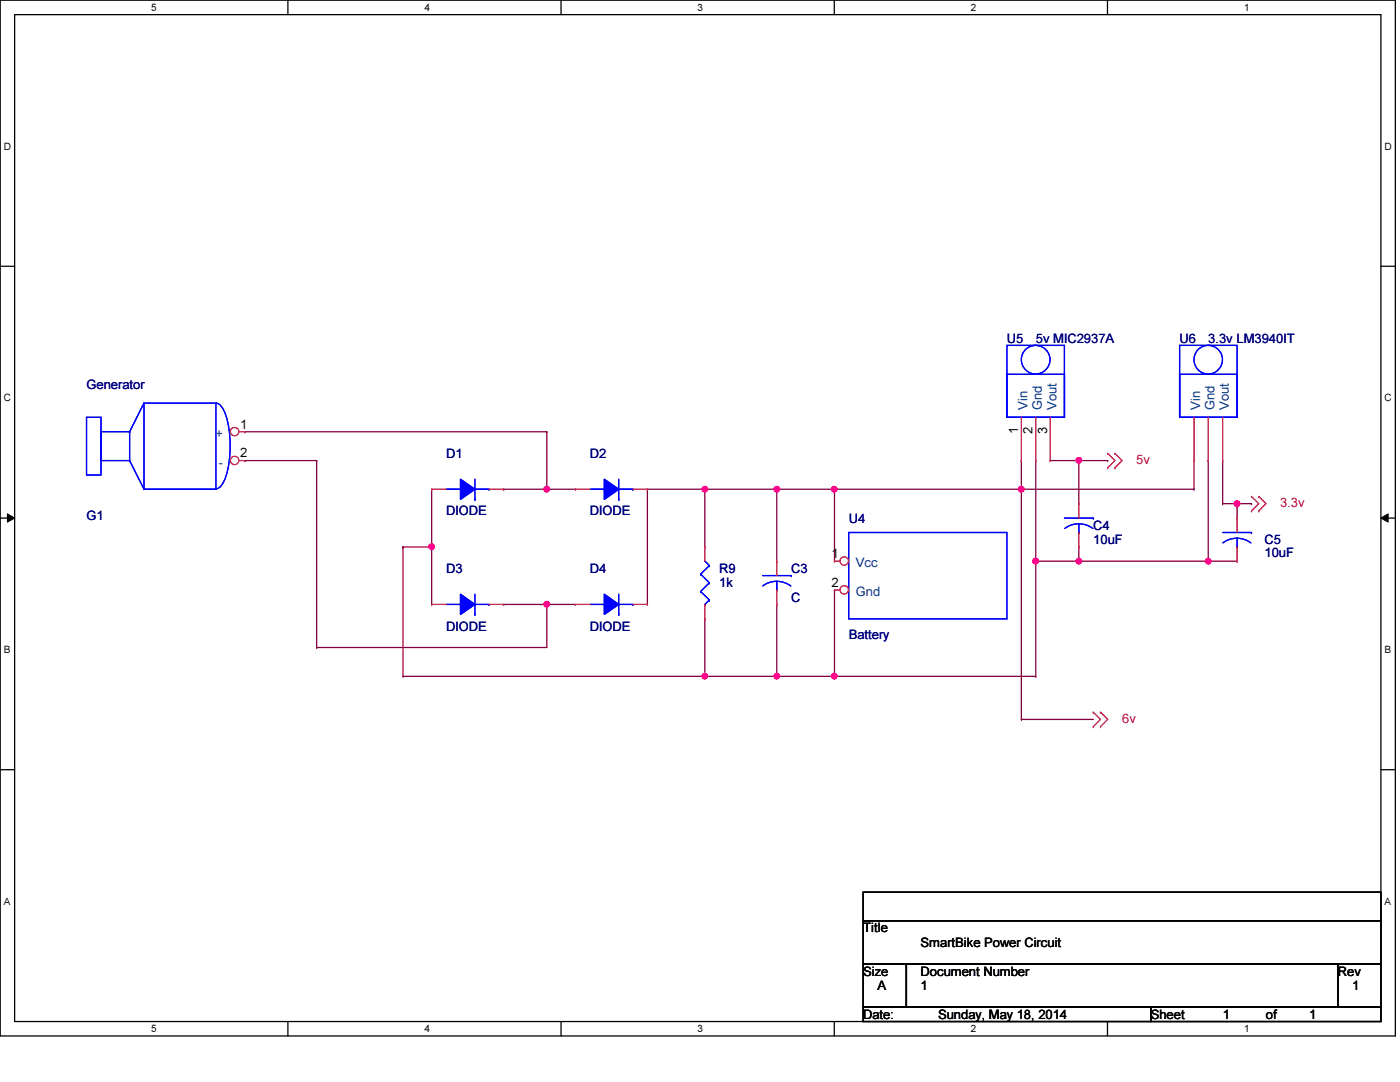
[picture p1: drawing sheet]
<svg xmlns="http://www.w3.org/2000/svg" width="279mm" height="216mm" viewBox="0 0 279 216" stroke-linecap="round" stroke-linejoin="round" font-family="sans-serif">
<path d="M0 0h278.5v206.7h-278.5zM2.9 2.9h272.7v200.9h-272.7z" fill="none" stroke="#000" stroke-width=".25"/>
<g fill="#fff">
<path d="M30.2 .3h1.1v2.3h-1.1z"/>
<path d="M30.2 204.1h1.1v2.3h-1.1z"/>
</g>
<path d="M57.4 0v2.9M57.4 203.8v2.9" fill="none" stroke="#000" stroke-width=".25"/>
<g fill="#fff">
<path d="M84.7 .3h1.1v2.3h-1.1z"/>
<path d="M84.7 204.1h1.1v2.3h-1.1z"/>
</g>
<path d="M112 0v2.9M112 203.8v2.9" fill="none" stroke="#000" stroke-width=".25"/>
<g fill="#fff">
<path d="M139.2 .3h1.1v2.3h-1.1z"/>
<path d="M139.2 204.1h1.1v2.3h-1.1z"/>
</g>
<path d="M166.5 0v2.9M166.5 203.8v2.9" fill="none" stroke="#000" stroke-width=".25"/>
<g fill="#fff">
<path d="M193.8 .3h1.1v2.3h-1.1z"/>
<path d="M193.8 204.1h1.1v2.3h-1.1z"/>
</g>
<path d="M221 0v2.9M221 203.8v2.9" fill="none" stroke="#000" stroke-width=".25"/>
<g fill="#fff">
<path d="M248.3 .3h1.1v2.3h-1.1z"/>
<path d="M248.3 204.1h1.1v2.3h-1.1z"/>
<path d="M.8 28h1.4v2.3h-1.4z"/>
<path d="M276.3 28h1.4v2.3h-1.4z"/>
<path d="M.8 78.2h1.4v2.3h-1.4z"/>
<path d="M276.3 78.2h1.4v2.3h-1.4z"/>
</g>
<path d="M0 53.1h2.9M275.6 53.1h2.9" fill="none" stroke="#000" stroke-width=".25"/>
<g fill="#fff">
<path d="M.8 128.5h1.3v2.2h-1.3z"/>
<path d="M276.3 128.5h1.3v2.2h-1.3z"/>
</g>
<path d="M0 103.4h2.9M275.6 103.4h2.9" fill="none" stroke="#000" stroke-width=".25"/>
<path d="M1.5 102.5l1.4 .9-1.4 .8zM275.6 103.4l1.4-.9v1.7z" fill="#000"/>
<path d="M1.5 102.5l1.4 .9-1.4 .8zM275.6 103.4l1.4-.9v1.7z" fill="none" stroke="#000" stroke-width=".2"/>
<g fill="#fff">
<path d="M.8 178.7h1.3v2.2h-1.3z"/>
<path d="M276.3 178.7h1.3v2.2h-1.3z"/>
</g>
<path d="M0 153.6h2.9M275.6 153.6h2.9" fill="none" stroke="#000" stroke-width=".25"/>
<path d="M100.5 97.6h.1M100.5 97.6h8.6" fill="none" stroke="#800040" stroke-width=".25"/>
<circle cx="109.1" cy="97.6" r=".56" fill="#f0f"/>
<circle cx="109.1" cy="97.6" r=".56" fill="none" stroke="#f0f" stroke-width=".25"/>
<path d="M100.5 120.6h.1M100.5 120.6h8.6" fill="none" stroke="#800040" stroke-width=".25"/>
<circle cx="109.1" cy="120.6" r=".56" fill="#f0f"/>
<circle cx="109.1" cy="120.6" r=".56" fill="none" stroke="#f0f" stroke-width=".25"/>
<path d="M86.1 97.6h.1M86.1 97.6v11.5" fill="none" stroke="#800040" stroke-width=".25"/>
<circle cx="86.1" cy="109.1" r=".56" fill="#f0f"/>
<circle cx="86.1" cy="109.1" r=".56" fill="none" stroke="#f0f" stroke-width=".25"/>
<g fill="none" stroke="#800040" stroke-width=".25">
<path d="M48.9 86.1h.1M48.9 91.9h.1M48.9 86.1h60.2M48.9 91.9h14.3M63.2 91.9h.1M63.2 91.9v37.3M109.1 86.1h.1M109.1 97.6h.1M109.1 86.1v11.5M109.1 97.6h5.8M129.2 97.6h.1M129.2 97.6v23"/>
<path d="M129.2 97.6h11.5M80.4 109.1h.1M80.4 109.1v25.9M80.4 109.1h5.7M86.1 109.1h.1M86.1 109.1v11.5M63.2 129.2h.1M80.4 135h.1M80.4 135h74.6M109.1 120.6h.1M109.1 120.6v8.6h-45.9M109.1 120.6h5.8"/>
<path d="M140.7 123.5h.1M140.7 135h.1M140.7 123.5v11.5"/>
</g>
<circle cx="155" cy="134.9" r=".56" fill="#f0f"/>
<circle cx="155" cy="134.9" r=".56" fill="none" stroke="#f0f" stroke-width=".25"/>
<circle cx="140.7" cy="134.9" r=".56" fill="#f0f"/>
<circle cx="140.7" cy="134.9" r=".56" fill="none" stroke="#f0f" stroke-width=".25"/>
<path d="M155 97.6h.1M155 97.6v14.4M155 120.6h.1M155 120.6v14.4h11.5M166.5 135h.1" fill="none" stroke="#800040" stroke-width=".25"/>
<circle cx="155" cy="97.6" r=".56" fill="#f0f"/>
<circle cx="155" cy="97.6" r=".56" fill="none" stroke="#f0f" stroke-width=".25"/>
<path d="M140.7 97.6h.1M140.7 97.6v11.5M155 97.6h11.5M166.5 97.6h.1" fill="none" stroke="#800040" stroke-width=".25"/>
<circle cx="140.7" cy="97.6" r=".56" fill="#f0f"/>
<circle cx="140.7" cy="97.6" r=".56" fill="none" stroke="#f0f" stroke-width=".25"/>
<path d="M140.7 97.6h.1M140.7 97.6h14.3M203.8 91.9h.1M203.8 91.9v5.7M206.7 91.9v20.1M206.7 112h.1" fill="none" stroke="#800040" stroke-width=".25"/>
<circle cx="206.7" cy="112" r=".56" fill="#f0f"/>
<circle cx="206.7" cy="112" r=".56" fill="none" stroke="#f0f" stroke-width=".25"/>
<path d="M238.3 91.9h.1M238.3 91.9v5.7M241.1 91.9h.1M241.1 91.9v20.1" fill="none" stroke="#800040" stroke-width=".25"/>
<circle cx="241.1" cy="112" r=".56" fill="#f0f"/>
<circle cx="241.1" cy="112" r=".56" fill="none" stroke="#f0f" stroke-width=".25"/>
<path d="M203.8 97.6h34.5M238.3 97.6h.1M244 91.9v8.6M206.7 112h.1M206.7 112v23M244 100.5h.1M244 100.5h5.8M246.9 100.5h.1M246.9 100.5v2.9M249.8 100.5h.1" fill="none" stroke="#800040" stroke-width=".25"/>
<circle cx="246.9" cy="100.5" r=".56" fill="#f0f"/>
<circle cx="246.9" cy="100.5" r=".56" fill="none" stroke="#f0f" stroke-width=".25"/>
<path d="M206.7 112h8.6M215.3 112h.1M241.1 112h5.8M246.9 112h.1" fill="none" stroke="#800040" stroke-width=".25"/>
<circle cx="215.3" cy="112" r=".56" fill="#f0f"/>
<circle cx="215.3" cy="112" r=".56" fill="none" stroke="#f0f" stroke-width=".25"/>
<path d="M203.8 97.6h.1M203.8 97.6v46" fill="none" stroke="#800040" stroke-width=".25"/>
<circle cx="203.8" cy="97.6" r=".56" fill="#f0f"/>
<circle cx="203.8" cy="97.6" r=".56" fill="none" stroke="#f0f" stroke-width=".25"/>
<path d="M166.5 97.6h.1M166.5 97.6v14.4M203.8 143.6h.1M203.8 143.6h14.4" fill="none" stroke="#800040" stroke-width=".25"/>
<circle cx="166.5" cy="97.6" r=".56" fill="#f0f"/>
<circle cx="166.5" cy="97.6" r=".56" fill="none" stroke="#f0f" stroke-width=".25"/>
<path d="M166.5 97.6h37.3M203.8 97.6h.1M166.5 117.7v17.3M166.5 135h.1M166.5 135h40.2M206.7 135h.1" fill="none" stroke="#800040" stroke-width=".25"/>
<circle cx="166.5" cy="134.9" r=".56" fill="#f0f"/>
<circle cx="166.5" cy="134.9" r=".56" fill="none" stroke="#f0f" stroke-width=".25"/>
<path d="M209.6 91.9h5.7M215.3 91.9h.1M215.3 112h.1M215.3 109.1v2.9M215.3 112h25.8M241.1 112h.1" fill="none" stroke="#800040" stroke-width=".25"/>
<circle cx="215.3" cy="91.9" r=".56" fill="#f0f"/>
<circle cx="215.3" cy="91.9" r=".56" fill="none" stroke="#f0f" stroke-width=".25"/>
<path d="M221.1 91.9h.1M221.1 91.9h-5.8v8.6M215.3 100.5h.1" fill="none" stroke="#800040" stroke-width=".25"/>
<g fill="none" stroke="#f00" stroke-width=".25">
<path d="M203.8 91.9h.1M203.8 83.3v8.6M206.7 91.9h.1M206.7 83.3v8.6M209.6 91.9h.1M209.6 83.3v8.6M221.1 93.3h.1M221.1 90.5h.1M221.1 90.5l1.4 1.4-1.4 1.4M222.5 93.3h.1M222.5 90.5h.1M222.5 90.5l1.4 1.4-1.4 1.4"/>
<path d="M249.8 99.1h.1M249.8 99.1l1.4 1.4-1.4 1.4M251.2 99.1h.1M251.2 99.1l1.4 1.4-1.4 1.4M249.8 101.9h.1M251.2 101.9h.1M218.2 145h.1M218.2 142.1h.1M218.2 142.1l1.4 1.5-1.4 1.4M219.6 145h.1M219.6 142.1h.1M219.6 142.1l1.5 1.5-1.5 1.4"/>
</g>
<path d="M172.3 178h103.3v5.7h-103.3zM172.3 183.7h103.3v8.7h-103.3zM172.3 192.4h8.6v8.6h-8.6zM180.9 192.4h86.1v8.6h-86.1zM267 192.4h8.6v8.6h-8.6zM172.3 201h57.4v2.8h-57.4zM229.7 201h45.9v2.8h-45.9z" fill="none" stroke="#000" stroke-width=".25"/>
<g fill="none" stroke="#00f" stroke-width=".25">
<path d="M201 68.9h11.4v14.4h-11.4zM201 74.7h11.4v8.6h-11.4zM123.5 118.6v4M117.7 120.6h2.9M120.6 120.6h.1M123.5 122.6h.1M123.5 120.6h2.8M126.3 120.6h.1"/>
<circle cx="206.7" cy="71.8" r="2.86"/>
</g>
<path d="M120.6 118.6l2.9 2-2.9 2z" fill-rule="evenodd" fill="#00f"/>
<path d="M120.6 118.6l2.9 2-2.9 2zM123.5 118.6v4M117.7 120.6h2.9M120.6 120.6h.1M123.5 122.6h.1M123.5 120.6h2.8M126.3 120.6h.1" fill="none" stroke="#00f" stroke-width=".25"/>
<path d="M120.6 118.6l2.9 2-2.9 2z" fill-rule="evenodd" fill="#00f"/>
<g fill="none" stroke="#00f" stroke-width=".25">
<path d="M235.4 68.9h11.5v14.4h-11.5zM235.4 74.7h11.5v8.6h-11.5zM17.3 83.3h2.9v11.5h-2.9zM20.2 86.1h5.7v5.8h-5.7zM25.9 91.9h.1M25.9 86.1h.1M25.9 91.9l2.8 5.7M28.7 80.4h14.4v17.2h-14.4zM28.7 80.4l-2.8 5.7M43.1 80.4a2.26 2.26 0 0 1 1.7 1.7 21 21 0 0 1 0 13.8 2.26 2.26 0 0 1-1.7 1.6M120.6 118.6l2.9 2-2.9 2zM139.8 114.6h.1"/>
<path d="M139.8 118h.1M139.8 114.6l1.8 1.7M139.8 118l1.8 1.7M140.7 112l.9 .9M141.6 112.9h.1M141.6 116.3h.1M141.6 119.7h.1M141.6 112.9l-1.8 1.7M141.6 116.3l-1.8 1.7M141.6 119.7l-.9 .9M212.4 103.4h5.8M215.3 106.3h.1"/>
<path d="M215.3 104.5l1.5 .2 1.3 .8M215.3 104.5l-1.5 .2-1.3 .8M215.3 104.5v1.8M218.2 103.4h.1M140.7 120.6h.1"/>
<circle cx="241.1" cy="71.8" r="2.85"/>
</g>
<g fill="none" stroke="#f00" stroke-width=".25">
<path d="M238.3 91.9h.1M238.3 83.3v8.6M241.1 91.9h.1M241.1 83.3v8.6M244 91.9h.1M244 83.3v8.6M140.7 109.1h.1M140.7 109.1v2.9M215.3 100.5h.1M215.3 109.1h.1M215.3 100.5v2.9M215.3 106.3v2.8"/>
<path d="M114.9 120.6h.1M114.9 120.6h2.8M126.3 120.6h2.9M129.2 120.6h.1M140.7 123.5h.1M140.7 120.6v2.9"/>
</g>
<circle cx="46.8" cy="86.1" r=".84" fill="#fff"/>
<g fill="none" stroke="#f00" stroke-width=".25">
<path d="M47.7 86.1h1.2M48.9 86.1h.1"/>
<circle cx="46.8" cy="86.1" r=".84"/>
</g>
<circle cx="46.8" cy="91.9" r=".84" fill="#fff"/>
<g fill="none" stroke="#f00" stroke-width=".25">
<path d="M47.7 91.9h1.2M48.9 91.9h.1"/>
<circle cx="46.8" cy="91.9" r=".84"/>
</g>
<path d="M89 97.6h2.9M91.9 97.6h.1M94.8 99.7h.1M94.8 95.6v4.1M94.8 97.6h2.8M97.6 97.6h.1" fill="none" stroke="#00f" stroke-width=".25"/>
<path d="M91.9 95.6l2.9 2-2.9 2.1z" fill-rule="evenodd" fill="#00f"/>
<path d="M89 97.6h2.9M91.9 95.6l2.9 2-2.9 2.1zM91.9 97.6h.1M94.8 99.7h.1M94.8 95.6v4.1M94.8 97.6h2.8M97.6 97.6h.1" fill="none" stroke="#00f" stroke-width=".25"/>
<path d="M91.9 95.6l2.9 2-2.9 2.1z" fill-rule="evenodd" fill="#00f"/>
<g fill="none" stroke="#00f" stroke-width=".25">
<path d="M91.9 95.6l2.9 2-2.9 2.1zM117.7 97.6h2.9M120.6 97.6h.1M123.5 99.7h.1M123.5 95.6v4.1M123.5 97.6h2.8M126.3 97.6h.1M152.2 114.9h5.7M155 117.7h.1M155 116l1.5 .2 1.3 .7M155 116l-1.5 .2-1.3 .7M155 116v1.7"/>
<path d="M157.9 114.9h.1M244 106.3h5.8M246.9 109.1h.1M246.9 107.4l1.4 .2 1.3 .7M246.9 107.4l-1.5 .2-1.3 .7M246.9 107.4v1.7M249.8 106.3h.1"/>
</g>
<path d="M86.1 97.6h.1M86.1 97.6h2.9M97.6 97.6h2.9M100.5 97.6h.1M155 112h.1M155 112v2.9M155 117.7v2.9M246.9 103.4h.1M246.9 112h.1M246.9 103.4v2.9M246.9 109.1v2.9M155 120.6h.1" fill="none" stroke="#f00" stroke-width=".25"/>
<path d="M120.6 95.6l2.9 2-2.9 2.1z" fill-rule="evenodd" fill="#00f"/>
<path d="M117.7 97.6h2.9M120.6 95.6l2.9 2-2.9 2.1zM120.6 97.6h.1M123.5 99.7h.1M123.5 95.6v4.1M123.5 97.6h2.8M126.3 97.6h.1" fill="none" stroke="#00f" stroke-width=".25"/>
<path d="M120.6 95.6l2.9 2-2.9 2.1z" fill-rule="evenodd" fill="#00f"/>
<path d="M120.6 95.6l2.9 2-2.9 2.1zM169.4 106.3h31.6v17.2h-31.6z" fill="none" stroke="#00f" stroke-width=".25"/>
<path d="M114.9 97.6h.1M114.9 97.6h2.8M126.3 97.6h2.9M129.2 97.6h.1" fill="none" stroke="#f00" stroke-width=".25"/>
<circle cx="168.5" cy="112" r=".84" fill="#fff"/>
<g fill="none" stroke="#f00" stroke-width=".25">
<path d="M166.5 112h.1M166.5 112h1.1"/>
<circle cx="168.5" cy="112" r=".84"/>
</g>
<circle cx="168.5" cy="117.7" r=".84" fill="#fff"/>
<g fill="none" stroke="#f00" stroke-width=".25">
<path d="M166.5 117.7h.1M166.5 117.7h1.1"/>
<circle cx="168.5" cy="117.7" r=".84"/>
</g>
<path d="M94.8 118.6v4M89 120.6h2.9M91.9 120.6h.1M94.8 122.6h.1M94.8 120.6h2.8M97.6 120.6h.1" fill="none" stroke="#00f" stroke-width=".25"/>
<path d="M91.9 118.6l2.9 2-2.9 2z" fill-rule="evenodd" fill="#00f"/>
<path d="M91.9 118.6l2.9 2-2.9 2zM94.8 118.6v4M89 120.6h2.9M91.9 120.6h.1M94.8 122.6h.1M94.8 120.6h2.8M97.6 120.6h.1" fill="none" stroke="#00f" stroke-width=".25"/>
<path d="M91.9 118.6l2.9 2-2.9 2z" fill-rule="evenodd" fill="#00f"/>
<path d="M91.9 118.6l2.9 2-2.9 2z" fill="none" stroke="#00f" stroke-width=".25"/>
<path d="M86.1 120.6h.1M86.1 120.6h2.9M97.6 120.6h2.9M100.5 120.6h.1" fill="none" stroke="#f00" stroke-width=".25"/>
<circle cx="109.1" cy="97.6" r=".56" fill="#f0f"/>
<circle cx="109.1" cy="97.6" r=".56" fill="none" stroke="#f0f" stroke-width=".25"/>
<circle cx="109.1" cy="120.6" r=".56" fill="#f0f"/>
<circle cx="109.1" cy="120.6" r=".56" fill="none" stroke="#f0f" stroke-width=".25"/>
<circle cx="86.1" cy="109.1" r=".56" fill="#f0f"/>
<circle cx="86.1" cy="109.1" r=".56" fill="none" stroke="#f0f" stroke-width=".25"/>
<circle cx="155" cy="134.9" r=".56" fill="#f0f"/>
<circle cx="155" cy="134.9" r=".56" fill="none" stroke="#f0f" stroke-width=".25"/>
<circle cx="140.7" cy="134.9" r=".56" fill="#f0f"/>
<circle cx="140.7" cy="134.9" r=".56" fill="none" stroke="#f0f" stroke-width=".25"/>
<circle cx="155" cy="97.6" r=".56" fill="#f0f"/>
<circle cx="155" cy="97.6" r=".56" fill="none" stroke="#f0f" stroke-width=".25"/>
<circle cx="140.7" cy="97.6" r=".56" fill="#f0f"/>
<circle cx="140.7" cy="97.6" r=".56" fill="none" stroke="#f0f" stroke-width=".25"/>
<circle cx="206.7" cy="112" r=".56" fill="#f0f"/>
<circle cx="206.7" cy="112" r=".56" fill="none" stroke="#f0f" stroke-width=".25"/>
<circle cx="241.1" cy="112" r=".56" fill="#f0f"/>
<circle cx="241.1" cy="112" r=".56" fill="none" stroke="#f0f" stroke-width=".25"/>
<circle cx="246.9" cy="100.5" r=".56" fill="#f0f"/>
<circle cx="246.9" cy="100.5" r=".56" fill="none" stroke="#f0f" stroke-width=".25"/>
<circle cx="215.3" cy="112" r=".56" fill="#f0f"/>
<circle cx="215.3" cy="112" r=".56" fill="none" stroke="#f0f" stroke-width=".25"/>
<circle cx="203.8" cy="97.6" r=".56" fill="#f0f"/>
<circle cx="203.8" cy="97.6" r=".56" fill="none" stroke="#f0f" stroke-width=".25"/>
<circle cx="166.5" cy="97.6" r=".56" fill="#f0f"/>
<circle cx="166.5" cy="97.6" r=".56" fill="none" stroke="#f0f" stroke-width=".25"/>
<circle cx="166.5" cy="134.9" r=".56" fill="#f0f"/>
<circle cx="166.5" cy="134.9" r=".56" fill="none" stroke="#f0f" stroke-width=".25"/>
<circle cx="215.3" cy="91.9" r=".56" fill="#f0f"/>
<circle cx="215.3" cy="91.9" r=".56" fill="none" stroke="#f0f" stroke-width=".25"/>
<g font-size="2.6" fill="#000080">
<text x="201" y="68.4">U5</text>
<text x="206.7" y="68.4">5v MIC2937A</text>
<text x="235.4" y="68.4">U6</text>
<text x="241.1" y="68.4">3.3v LM3940IT</text>
<text x="17.3" y="77.6">Generator</text>
<text x="89" y="91.4">D1</text>
<text x="117.7" y="91.4">D2</text>
<text x="17.3" y="103.7">G1</text>
<text x="89" y="102.8">DIODE</text>
<text x="117.7" y="102.8">DIODE</text>
<text x="169.4" y="104.3">U4</text>
<text x="218.2" y="105.7">C4</text>
<text x="218.2" y="108.6">10uF</text>
<text x="252.3" y="108.6">C5</text>
<text x="252.3" y="111.2">10uF</text>
<text x="89" y="114.3">D3</text>
<text x="117.7" y="114.3">D4</text>
<text x="143.6" y="114.3">R9</text>
<text x="143.6" y="117.2">1k</text>
<text x="157.9" y="114.3">C3</text>
<text x="89" y="125.8">DIODE</text>
<text x="117.7" y="125.8">DIODE</text>
<text x="157.9" y="120.1">C</text>
<text x="169.4" y="127.5">Battery</text>
</g>
<g font-size="2.6" fill="#004080">
<text x="205.1" y="81.8" transform="rotate(-90 205.1 81.8)">Vin</text>
<text x="207.9" y="81.8" transform="rotate(-90 207.9 81.8)">Gnd</text>
<text x="210.8" y="81.8" transform="rotate(-90 210.8 81.8)">Vout</text>
<text x="239.5" y="81.8" transform="rotate(-90 239.5 81.8)">Vin</text>
<text x="242.4" y="81.8" transform="rotate(-90 242.4 81.8)">Gnd</text>
<text x="245.2" y="81.8" transform="rotate(-90 245.2 81.8)">Vout</text>
<text x="43" y="87.3">+</text>
<text x="43.7" y="93.1">-</text>
<text x="170.8" y="113.2">Vcc</text>
<text x="170.8" y="118.9">Gnd</text>
</g>
<g font-size="2.6">
<text x="48" y="85.5">1</text>
<text x="203.2" y="86.7" transform="rotate(-90 203.2 86.7)">1</text>
<text x="206.1" y="86.7" transform="rotate(-90 206.1 86.7)">2</text>
<text x="209" y="86.7" transform="rotate(-90 209 86.7)">3</text>
<text x="48" y="91.3">2</text>
<text x="165.9" y="111.3">1</text>
<text x="165.9" y="117.1">2</text>
<text x="172.3" y="186.1">Title</text>
<text x="183.7" y="188.9">SmartBike Power Circuit</text>
<text x="172.3" y="194.7">Size</text>
<text x="175.1" y="197.6">A</text>
<text x="183.7" y="194.7">Document Number</text>
<text x="183.7" y="197.6">1</text>
<text x="267" y="194.7">Rev</text>
<text x="269.8" y="197.6">1</text>
<text x="172.3" y="203.3">Date:</text>
<text x="187.2" y="203.3">Sunday, May 18, 2014</text>
<text x="229.7" y="203.3">Sheet</text>
<text x="244" y="203.3">1</text>
<text x="252.6" y="203.3">of</text>
<text x="261.2" y="203.3">1</text>
</g>
<g font-size="2.6" fill="#f00">
<text x="226.8" y="92.5">5v</text>
<text x="255.5" y="101.1">3.3v</text>
<text x="223.9" y="144.2">6v</text>
</g>
<g font-size="2">
<text x="30.2" y="2.2">5</text>
<text x="84.7" y="2.2">4</text>
<text x="139.2" y="2.2">3</text>
<text x="193.8" y="2.2">2</text>
<text x="248.3" y="2.2">1</text>
<text x=".8" y="29.8">D</text>
<text x="276.3" y="29.8">D</text>
<text x=".8" y="80.1">C</text>
<text x="276.3" y="80.1">C</text>
<text x=".8" y="130.3">B</text>
<text x="276.3" y="130.3">B</text>
<text x=".8" y="180.5">A</text>
<text x="276.3" y="180.5">A</text>
<text x="30.2" y="206">5</text>
<text x="84.7" y="206">4</text>
<text x="139.2" y="206">3</text>
<text x="193.8" y="206">2</text>
<text x="248.3" y="206">1</text>
</g>
</svg>
